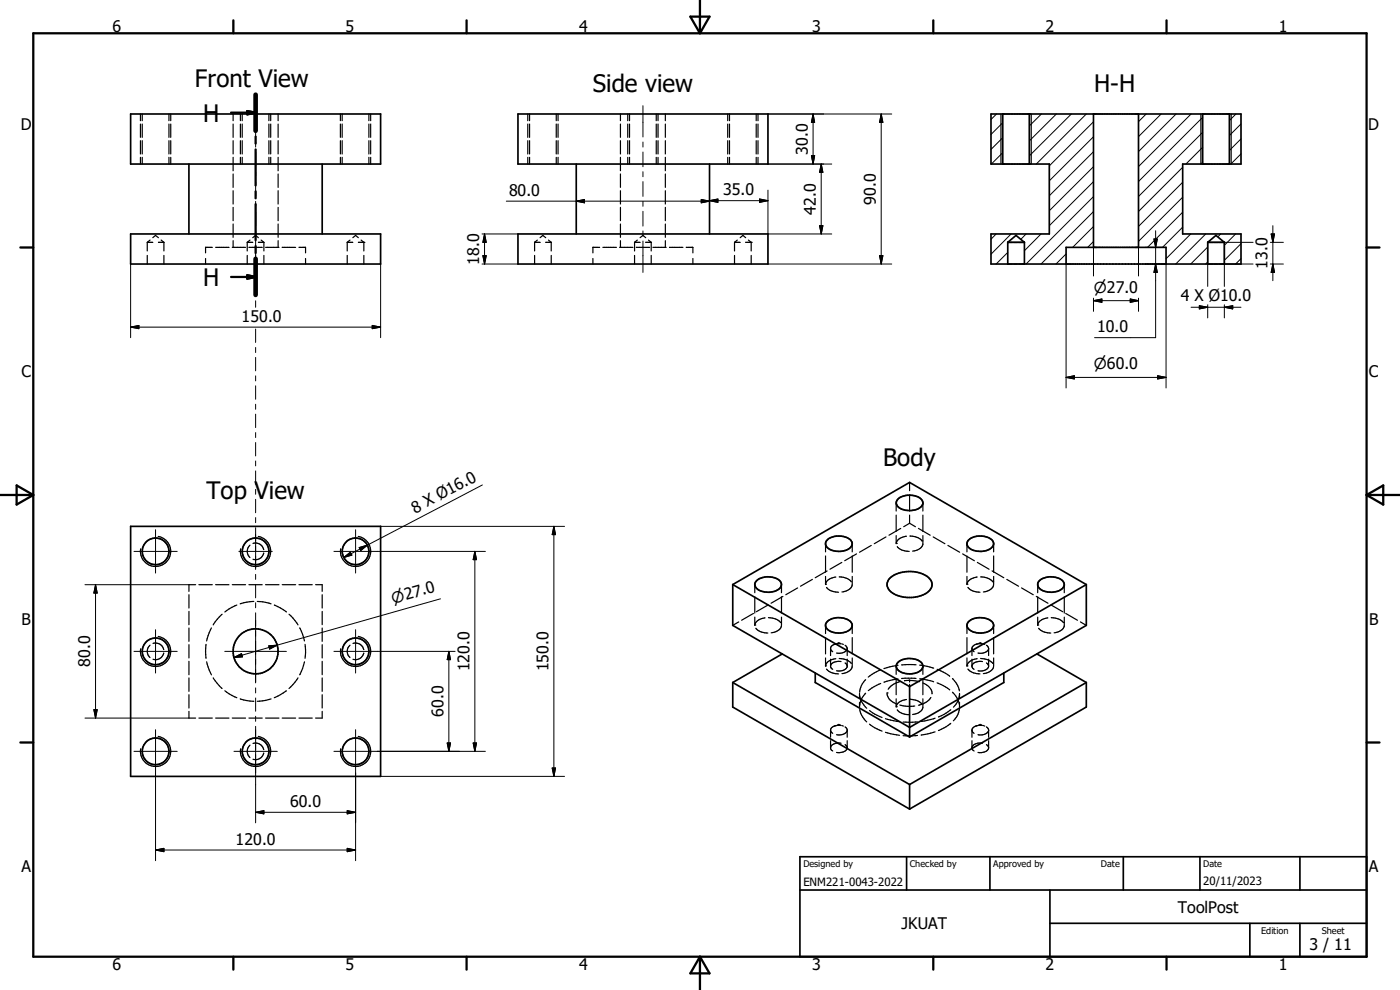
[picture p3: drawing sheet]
<svg xmlns="http://www.w3.org/2000/svg" width="297mm" height="210mm" viewBox="0 0 297 210" stroke-linecap="round" stroke-linejoin="round" font-family="sans-serif">
<g fill="none" stroke="#000" stroke-width=".21">
<path d="M54.2 22.4v6.7M54.2 30.1v1.1M54.2 32.3v3.1M54.2 36.4v1.1M54.2 38.5v3.2M136.4 22.4v6.7M136.4 30.1v1.1M136.4 32.3v3.1M136.4 36.4v1.1M136.4 38.5v3.2M162.9 24.2h26.3M162.9 34.8h13.6"/>
<path d="M172.1 33h.7l-.3 1.8zM172.5 24.2l.3 1.8h-.7zM172.5 24.2v10.6M174.2 34.8v14.8M174.2 34.8l.4 1.8h-.7zM186.9 24.2v31.8M186.9 24.2l.4 1.8h-.7zM211.4 24.2l-1.2 1.1M212.7 32.4l-2.4 2.4M212.7 29.2l-2.5 2.5M212.7 26l-2.5 2.5M220.9 24.2l-2.5 2.5"/>
<path d="M224.1 24.2l-5.7 5.7M227.3 24.2l-8.9 8.9M230.5 24.2l-10.7 10.6M232 38.5l-9.4 9.4M232 35.4l-9.4 9.3M232 32.2l-9.4 9.3M232 29l-9.4 9.4M232 25.8l-9.4 9.4M243.2 24.2l-1.7 1.6M246.3 24.2l-4.8 4.8M249.5 24.2l-8 8M250.9 38.7l-9.4 9.3"/>
<path d="M250.9 35.5l-9.4 9.4M252.7 24.2l-11.2 11.1M255.2 28.1l-13.7 13.6M255.2 24.9l-13.7 13.6M255.2 34.4l-.4 .4M255.2 31.2l-3.6 3.6M262.2 24.2l-1.4 1.4M263.3 32.6l-2.2 2.2M263.3 29.5l-2.5 2.4M263.3 26.3l-2.5 2.5M27.7 56v15.6M54.2 42.7v1.1"/>
<path d="M54.2 44.8v3.2M54.2 49v1.1M54.2 51.1v9.5M80.7 56v15.6M102.3 49.6h7.6M102.3 56h7.6M102.4 54.2h.8l-.4 1.8zM102.8 49.6v6.4M102.8 49.6l.4 1.8h-.8zM107.4 42.7h43.1M122.3 42.7l1.7-.4v.7zM136.4 42.7v1.1"/>
<path d="M136.4 44.8v3.2M136.4 49v1.1M136.4 51.1v6.7M148.8 42.3l1.7 .4-1.7 .3zM150.5 42.6h12.4M150.5 42.6l1.8-.4v.7zM161.1 42.2l1.8 .4-1.8 .3zM162.9 40.3v9.3h13.6M162.9 56h26.3M173.9 47.9h.7l-.4 1.7zM186.6 54.2h.7l-.4 1.8zM211.3 49.6l-1.1 1.2"/>
<path d="M213.8 53.5l-2.5 2.5M214.5 49.6l-4.3 4.3M217.7 49.6l-1.1 1.2M220.9 49.6l-3.6 3.6M226.2 53.9l-2.2 2.1M226.2 56v26.3M232 51.2l-1.3 1.3M232 48.1l-4.4 4.4M232 44.9l-11.1 11.1M232 41.7l-14.3 14.3M232 52.5v6M241.5 52.5v6"/>
<path d="M242.9 56h4.5v26.3M242.9 52.5h4.5M244.8 50.7h.7l-.3 1.8zM245.2 48.9v22.7h-13M245.2 56l.3 1.8h-.7zM250.9 48.2l-4.3 4.3M250.9 45l-7.5 7.5M250.9 41.8l-9.4 9.4M252.6 49.6l-5.2 5.3M255.8 49.6l-6.4 6.4M256.2 55.6l-.4 .4M256.2 52.4l-3.6 3.6"/>
<path d="M256.2 51.4v9.4M259 49.6l-.6 .6M259.7 56h6.1M262.1 49.6l-2.4 2.4M263.3 54.9l-1.2 1.1M263.3 51.7l-3.6 3.5M265.8 51.4h-6.1v9.4M269.5 51.4h2.8M269.5 56h2.8M269.7 49.6h.7l-.4 1.8zM270 56l.4 1.8h-.7zM270 47.9v11.6"/>
<path d="M27.7 69.4h53M27.7 69.4l1.8-.4v.7zM54.2 61.7v1M54.2 63.8v1.4M54.2 69.8v2.8M54.2 73.7v1.1M54.2 75.8v2.9M54.2 79.7v1.1M79 69l1.7 .4-1.7 .3zM232 63.8h9.5M232 63.8l1.8-.4v.7zM232 63.2v2.8"/>
<path d="M239.8 63.4l1.7 .4-1.7 .3zM241.5 63.2v2.8M245.6 79.7l1.8 .4-1.8 .3zM252.7 65.2h10.6M254.4 64.8l1.8 .4-1.8 .3zM256.2 64.6v2.8M259.7 65.2l1.8-.4v.7zM259.7 64.6v2.8M54.2 81.8v2.9M54.2 85.8v1M54.2 87.9v2.8M54.2 91.8v1"/>
<path d="M54.2 93.9v2.8M54.2 97.8v1M54.2 99.9v2.8M226.2 80.1h21.2M226.2 80.1l1.7-.4v.7zM28.4 117h9.2M33 112.4v9.2M50.7 117h7.1M54.2 103.8v1.1M54.2 105.9v2.9M54.2 109.8v1.1M54.2 111.9v8.9"/>
<path d="M70.8 117h32.2M72.9 118.3l1.4-1.2 .4 .7zM75.4 112.4v9.2M76.2 116.2l1.7-.5-1.4 1.1zM80.7 111.7h39.1M100.7 117v42.4M100.7 117l.4 1.7h-.7zM102.3 102.9l-29.4 15.4M117.5 111.7v53M117.5 111.7l.4 1.7h-.8zM18 124h22.1M20.3 124v28.3"/>
<path d="M20.3 124l.3 1.8h-.7zM28.4 138.2h9.2M33 133.6v9.2M47.7 138.2h13.1M49.6 139.5l1.6-.8 .2 .7zM54.2 121.8v1.1M54.2 124v2.8M54.2 127.9v1M54.2 130v14.9M57 137l1.8-.1-1.6 .8zM58.8 136.9l-9.2 2.6M70.8 138.2h25.7"/>
<path d="M75.4 133.6v9.2M93.4 127l-34.6 9.9M95.2 138.2v21.2M95.2 138.2l.4 1.7h-.7zM18 152.3h22.1M19.9 150.6h.7l-.3 1.7zM28.4 159.4h9.2M33 154.8v27.8M49.6 159.4h9.2M54.2 145.9v1.1M54.2 148.1v2.8M54.2 152v1"/>
<path d="M54.2 154.1v20.5M70.8 159.4h32.2M75.4 154.8v27.8M94.9 157.6h.7l-.4 1.8zM100.4 157.6h.7l-.4 1.8zM54.2 172.3h21.2M54.2 172.3l1.8-.3v.7zM73.7 180l1.7 .3-1.7 .4zM73.7 172l1.7 .3-1.7 .4zM80.7 164.7h39.1M117.1 162.9h.8l-.4 1.8zM33 180.3h42.4"/>
<path d="M33 180.3l1.8-.3v.7z"/>
</g>
<g fill="none" stroke="#000" stroke-width=".36">
<path d="M27.7 24.2h53v10.6h-53zM40.1 34.8v14.8M68.4 34.8v14.8M109.9 24.2h53v10.6h-53zM122.3 34.8v14.8M150.5 34.8v14.8M210.2 24.2h53.1v10.6h-12.4v14.8h12.4v6.4h-53.1v-6.4h12.4v-14.8h-12.4zM212.7 24.2v10.6M218.4 24.2v10.6M232 24.2v28.3M241.5 24.2v28.3M255.2 24.2v10.6"/>
<path d="M260.8 24.2v10.6M27.7 49.6h53v6.4h-53zM109.9 49.6h53v6.4h-53zM213.8 51.4v4.6M213.8 51.4l1.8-1.5 1.7 1.5M213.8 51.4h3.5M217.3 51.4v4.6M226.2 56v-3.5h21.2v3.5M256.2 51.4v4.6M256.2 51.4l1.8-1.5 1.7 1.5M256.2 51.4h3.5M259.7 51.4v4.6"/>
<path d="M27.7 111.7h53v53h-53zM175.7 114.3a3.9 3.9 0 0 1 5 .6 1.67 1.67 0 0 1-1.8 2 3.4 3.4 0 0 1-3.7-1.2v-.6zM190.5 105.8a3.8 3.8 0 0 1 5.2 .5 1.49 1.49 0 0 1-1.4 1.8 3.5 3.5 0 0 1-4.1-1.1v-.6zM205.4 114.7a3.8 3.8 0 0 1 5.3 .2 1.67 1.67 0 0 1-1.8 2 3.1 3.1 0 0 1-3.8-1.4zM155.5 124v8.7l37.5 21.6 37.5-21.6v-8.7M155.5 124l37.5 21.7M155.5 124l37.5-21.7 37.5 21.7M160.5 123.2a4 4 0 0 1 5.1 .2 1.32 1.32 0 0 1-1 2 3.9 3.9 0 0 1-4.3-.9l-.2-.6zM166 138.7l-10.5 6.1M175.4 132a3.8 3.8 0 0 1 5.3 .2 1.67 1.67 0 0 1-1.8 2 3.5 3.5 0 0 1-3.7-1.2v-.6zM188.8 122.7a6.9 6.9 0 0 1 8.2-.2 1.96 1.96 0 0 1-.5 3.4 6.9 6.9 0 0 1-7.9-.7 1.79 1.79 0 0 1 .2-2.5zM205.5 131.8a3.9 3.9 0 0 1 5.2 .4 1.67 1.67 0 0 1-1.8 2 3.2 3.2 0 0 1-3.8-1.4l.2-.6z"/>
<path d="M220 138.7l10.5 6.1M220.5 123.2a4 4 0 0 1 5.1 .2 1.32 1.32 0 0 1-1 2 3.9 3.9 0 0 1-4.3-.9l-.1-.8zM230.5 124l-37.5 21.7M155.5 144.8v5.2l37.5 21.6M155.5 144.8l37.5 21.6M173 142.8v2l20 11.5M190.5 140.5a4 4 0 0 1 5.1 .2 1.33 1.33 0 0 1-1 2 3.5 3.5 0 0 1-4.4-1.1v-.5zM193 145.7v10.6M213 142.8v2l-20 11.5M230.5 144.8v5.2l-37.5 21.6M230.5 144.8l-37.5 21.6M193 166.4v5.2"/>
<path d="M169.7 188.8h120.2M169.7 181.7h120.2v21.3h-120.2zM192.3 181.7v7.1M210 181.7v7.1M222.7 195.9h67.2M222.7 188.8v14.2M238.3 181.7v7.1M254.6 181.7v7.1M265.2 195.9v7.1M275.8 181.7v7.1M275.8 195.9v7.1"/>
<circle cx="33" cy="117" r="2.83"/>
<circle cx="54.2" cy="117" r="2.83"/>
<circle cx="75.4" cy="117" r="2.83"/>
<circle cx="33" cy="138.2" r="2.83"/>
<circle cx="54.2" cy="138.2" r="4.8"/>
<circle cx="75.4" cy="138.2" r="2.83"/>
<circle cx="33" cy="159.4" r="2.84"/>
<circle cx="54.2" cy="159.4" r="2.83"/>
<circle cx="75.4" cy="159.4" r="2.83"/>
</g>
<g fill="none" stroke="#000" stroke-width=".25">
<path d="M29.8 24.2v1.4M29.8 26.3v2.8M29.8 29.8v2.9M29.8 33.4v1.4M30.2 24.2v1.4M30.2 26.3v2.8M30.2 29.8v2.9M30.2 33.4v1.4M35.8 24.2v1.4M35.8 26.3v2.8M35.8 29.8v2.9M35.8 33.4v1.4"/>
<path d="M36.2 24.2v1.4M36.2 26.3v2.8M36.2 29.8v2.9M36.2 33.4v1.4M49.5 24.2v1.4M49.5 26.3v2.8M49.5 29.8v2.9M49.5 33.4v2.8M49.5 36.9v2.9M51 24.2v1.4M51 26.3v2.8M51 29.8v2.9"/>
<path d="M51 33.4v1.4M51.4 24.2v1.4M51.4 26.3v2.8M51.4 29.8v2.9M51.4 33.4v1.4M57 24.2v1.4M57 26.3v2.8M57 29.8v2.9M57 33.4v1.4M57.4 24.2v1.4M57.4 26.3v2.8M57.4 29.8v2.9"/>
<path d="M57.4 33.4v1.4M59 24.2v1.4M59 26.3v2.8M59 29.8v2.9M59 33.4v2.8M59 36.9v2.9M72.2 24.2v1.4M72.2 26.3v2.8M72.2 29.8v2.9M72.2 33.4v1.4M72.6 24.2v1.4M72.6 26.3v2.8"/>
<path d="M72.6 29.8v2.9M72.6 33.4v1.4M78.3 24.2v1.4M78.3 26.3v2.8M78.3 29.8v2.9M78.3 33.4v1.4M78.6 24.2v1.4M78.6 26.3v2.8M78.6 29.8v2.9M78.6 33.4v1.4M112 24.2v1.4M112 26.3v2.8"/>
<path d="M112 29.8v2.9M112 33.4v1.4M112.3 24.2v1.4M112.3 26.3v2.8M112.3 29.8v2.9M112.3 33.4v1.4M118 24.2v1.4M118 26.3v2.8M118 29.8v2.9M118 33.4v1.4M118.4 24.2v1.4M118.4 26.3v2.8"/>
<path d="M118.4 29.8v2.9M118.4 33.4v1.4M131.6 24.2v1.4M131.6 26.3v2.8M131.6 29.8v2.9M131.6 33.4v2.8M131.6 36.9v2.9M133.2 24.2v1.4M133.2 26.3v2.8M133.2 29.8v2.9M133.2 33.4v1.4M133.6 24.2v1.4"/>
<path d="M133.6 26.3v2.8M133.6 29.8v2.9M133.6 33.4v1.4M139.2 24.2v1.4M139.2 26.3v2.8M139.2 29.8v2.9M139.2 33.4v1.4M139.6 24.2v1.4M139.6 26.3v2.8M139.6 29.8v2.9M139.6 33.4v1.4M141.2 24.2v1.4"/>
<path d="M141.2 26.3v2.8M141.2 29.8v2.9M141.2 33.4v2.8M141.2 36.9v2.9M154.4 24.2v1.4M154.4 26.3v2.8M154.4 29.8v2.9M154.4 33.4v1.4M154.8 24.2v1.4M154.8 26.3v2.8M154.8 29.8v2.9M154.8 33.4v1.4"/>
<path d="M160.4 24.2v1.4M160.4 26.3v2.8M160.4 29.8v2.9M160.4 33.4v1.4M160.8 24.2v1.4M160.8 26.3v2.8M160.8 29.8v2.9M160.8 33.4v1.4M212.3 24.2v10.6M218.8 24.2v10.6M254.8 24.2v10.6M261.2 24.2v10.6"/>
<path d="M31.2 51.4h1.2M31.2 51.4v1.8M31.2 54.2v1.8M31.8 50.9l-.6 .5M32.4 50.4l.6-.5 .6 .5M33.6 51.4h1.2M34.2 50.9l.6 .5M34.8 51.4v1.8M34.8 54.2v1.8M43.6 54.8v1.2M45 52.5h-1.4v1.1M45.7 52.5h2.9"/>
<path d="M49.3 52.5h2.8M49.5 40.5v2.8M49.5 44v2.8M49.5 47.5v2.8M49.5 51.1v1.4M52.5 51.4h1.1M52.5 51.4v1.8M52.5 54.2v1.8M52.8 52.5h2.8M53 50.9l-.5 .5M53.6 50.4l.6-.5 .6 .5M54.8 51.4h1.2"/>
<path d="M55.4 50.9l.6 .5M56 51.4v1.8M56 54.2v1.8M56.3 52.5h2.9M59 40.5v2.8M59 44v2.8M59 47.5v2.8M59 51.1v1.4M59.9 52.5h2.8M63.4 52.5h1.4v1.1M64.8 54.8v1.2M73.7 51.4h1.2"/>
<path d="M73.7 51.4v1.8M73.7 54.2v1.8M74.2 50.9l-.5 .5M74.9 50.4l.5-.5 .6 .5M76 51.4h1.2M76.6 50.9l.6 .5M77.2 51.4h.1M77.2 51.4v1.8M77.2 54.2v1.8M113.4 51.4h1.2M113.4 51.4v1.8M113.4 54.2v1.8"/>
<path d="M114 50.9l-.6 .5M114.6 50.4l.6-.5 .6 .5M115.8 51.4h1.1M116.4 50.9l.5 .5M116.9 51.4v1.8M116.9 54.2v1.8M125.8 54.8v1.2M127.2 52.5h-1.4v1.1M127.9 52.5h2.8M131.4 52.5h2.9M131.6 40.5v2.8M131.6 44v2.8"/>
<path d="M131.6 47.5v2.8M131.6 51.1v1.4M134.6 51.4h1.2M134.6 51.4v1.8M134.6 54.2v1.8M135 52.5h2.8M135.2 50.9l-.6 .5M135.8 50.4l.6-.5 .6 .5M137 51.4h1.2M137.6 50.9l.6 .5M138.2 51.4v1.8M138.2 54.2v1.8"/>
<path d="M138.5 52.5h2.8M141.2 40.5v2.8M141.2 44v2.8M141.2 47.5v2.8M141.2 51.1v1.4M142 52.5h2.9M145.6 52.5h1.4v1.1M147 54.8v1.2M155.8 51.4h1.2M155.8 51.4v1.8M155.8 54.2v1.8M156.4 50.9l-.6 .5"/>
<path d="M157 50.4l.6-.5 .6 .5M158.2 51.4h1.2M158.8 50.9l.6 .5M159.4 51.4h.1M159.4 51.4v1.8M159.4 54.2v1.8M33.6 113.8a3.2 3.2 0 0 1 2.6 3.7 3.2 3.2 0 0 1-3.7 2.6 3.2 3.2 0 0 1-2.7-3.7M53 115.7a1.75 1.75 0 0 0 0 2.6M53.7 115.3a1.73 1.73 0 0 1 2.2 1.3M54.8 113.8a3.2 3.2 0 0 1 2.6 3.7 3.2 3.2 0 0 1-3.7 2.6 3.2 3.2 0 0 1-2.6-3.7M55.9 116.6h.1M56 117.3a1.8 1.8 0 0 1-2.3 1.3"/>
<path d="M76 113.8a3.2 3.2 0 0 1 2.6 3.7 3.2 3.2 0 0 1-3.7 2.6 3.2 3.2 0 0 1-2.6-3.7M175.1 115.3v1.8M175.1 117.9v3.5M178.6 119.3l-2.5 1.5M180.8 115.3v1.8M180.8 117.9v3.5M181.7 117.5l-2.5 1.5M184.8 115.7l-2.4 1.4M188 113.9l-2.5 1.4M190.1 106.7v1.7M190.1 109.3v3.4M190.1 113.6v1.7"/>
<path d="M190.1 115.3h.1M190.4 116a3.1 3.1 0 0 0 2.5 1M191.1 112.1l-2.5 1.4M192.3 113.7a2.28 2.28 0 0 0-2.2 1.6M193 111l1.2 .7M193 111l-1.3 .7M193 102.3v1.8M193 105v3.4M193 109.3v1.7M193 113.7a3.3 3.3 0 0 1 2.6 1M194.8 112.1l2.5 1.4M195.6 114.7h.1"/>
<path d="M195.8 113.6v1.9a2.43 2.43 0 0 1-2.2 1.4M195.8 106.7v1.7M195.8 109.3v3.4M198 113.9l2.5 1.4M201.1 115.7l2.5 1.4M204.2 117.5l2.5 1.5M205.1 115.3v1.8M205.1 117.9v3.5M207.3 119.3l2.5 1.5M210.8 115.3v1.8M210.8 117.9v3.5M31.8 136.9a1.76 1.76 0 0 0 0 2.6"/>
<path d="M32.5 136.5a1.73 1.73 0 0 1 2.2 1.3M33.6 135a3.2 3.2 0 0 1 2.6 3.7 3.2 3.2 0 0 1-3.7 2.6 3.2 3.2 0 0 1-2.7-3.7M34.7 138.5a1.76 1.76 0 0 1-2.2 1.4M34.7 137.8h.1M40.1 126.2v2.8M40.1 129.7v2.8M40.1 133.2v2.8M40.1 136.8v2.8M41.5 124h-1.4v1.5M42.2 124h2.8M43.7 136.7v3M44.9 133.2l-1.1 2.8"/>
<path d="M45.7 124h2.9M47.1 130.3l-1 1-.9 1.3M49.3 124h2.8M50.2 128.4l-1.6 .8-.9 .6M52.8 124h2.8M53.8 127.6l-2.8 .5M54.6 127.6l1.1 .1 1.8 .4M56.3 124h2.9M58.2 128.4l1.3 .6 1.3 .8M59.9 124h2.8M61.3 130.3l.8 .8 1.1 1.5M63.4 124h2.8"/>
<path d="M63.6 133.2l.6 1.3 .4 1.5M64.7 136.7v3M67 124h1.4v1.5M68.4 126.2v2.8M68.4 129.7v2.8M68.4 133.2v2.8M68.4 136.8v2.8M74.2 136.9a1.76 1.76 0 0 0 0 2.6M74.9 136.5a1.77 1.77 0 0 1 2.3 1.3M76 135a3.2 3.2 0 0 1 2.6 3.7 3.2 3.2 0 0 1-3.7 2.6 3.2 3.2 0 0 1-2.6-3.7M77.2 137.8h.1M77.2 138.5a1.77 1.77 0 0 1-2.3 1.4"/>
<path d="M156.7 131.9l-1.2 .8M159.8 130.1l-2.5 1.5M160.1 132.6h.1M160.1 124v1.7M160.1 126.6v3.5M160.1 130.9v1.8M160.4 133.3a3.1 3.1 0 0 0 2.5 1M162.3 131.1a2.34 2.34 0 0 0-2.2 1.5M163 128.3l-2.5 1.5M163 131a3.4 3.4 0 0 1 2.6 1.1M165.6 132.1h.1M165.8 132.7a2.1 2.1 0 0 1-2.2 1.5"/>
<path d="M165.8 124v1.7M165.8 126.6v3.5M165.8 130.9v1.8M166.1 126.5l-2.5 1.5M169.2 124.7l-2.5 1.5M172.3 122.9l-2.5 1.5M175.1 123.9h.1M175.1 122.3v1.7M175.1 132.7v1.7M175.1 135.3v3.4M175.1 139.6v1.7M175.3 124.6a3.2 3.2 0 0 0 2.6 1"/>
<path d="M175.5 121.1l-2.5 1.5M176.2 137.7l.5 .6M176.2 139.8v1.7l.5 .5M177.3 122.4a2.33 2.33 0 0 0-2.2 1.5M177.3 139.7a2.33 2.33 0 0 0-2.2 1.6M177.3 136.6l-.3 .1M177.7 136.5l.3-.1 .3 .1M178 122.4a3.2 3.2 0 0 1 2.6 1M178 139.7a3.2 3.2 0 0 1 2.6 1M178.4 136.6a1.69 1.69 0 0 0-2.2 .9v1.6M178.6 136.6l.3 .1M179.3 136.9l.4 .6v1.6"/>
<path d="M179.7 137.7a1.96 1.96 0 0 1-2.2 .8M179.7 139.8v1.6a1.92 1.92 0 0 1-2.2 .9M180.6 123.4h.1M180.8 124.1a2.08 2.08 0 0 1-2.2 1.5M180.8 122.3v1.7M180.8 132.7v1.7M180.8 135.3v3.4M180.8 139.6v1.7M205.1 123.9h.1M205.1 122.3v1.7M205.1 132.7v1.7M205.1 135.3v3.4"/>
<path d="M205.1 139.6v1.7M205.3 124.6a3 3 0 0 0 2.6 1M206.2 139.8v1.7l.5 .5M206.2 137.7l.5 .6M207.3 122.4a2.33 2.33 0 0 0-2.2 1.5M207.3 139.7a2.33 2.33 0 0 0-2.2 1.6M207.3 136.6l-.3 .1M207.7 136.5l.3-.1 .3 .1M208 122.4a3.4 3.4 0 0 1 2.6 1M208 139.7a3.4 3.4 0 0 1 2.6 1M208.4 136.6a1.69 1.69 0 0 0-2.2 .9v1.6M208.6 136.6l.3 .1"/>
<path d="M209.3 136.9l.4 .6v1.6M209.7 139.8v1.6a1.92 1.92 0 0 1-2.2 .9M209.7 137.7a1.96 1.96 0 0 1-2.2 .8M210.5 121.1l2.5 1.5M210.6 123.4h.1M210.8 124.1a2.09 2.09 0 0 1-2.2 1.5M210.8 122.3v1.7M210.8 132.7v1.7M210.8 135.3v3.4M210.8 139.6v1.7M213.6 122.9l2.5 1.5M216.7 124.7l2.5 1.5"/>
<path d="M219.8 126.5l2.5 1.5M220.1 132.6h.1M220.1 124v1.7M220.1 126.6v3.5M220.1 130.9v1.8M220.4 133.3a3.1 3.1 0 0 0 2.5 1M222.3 131.1a2.28 2.28 0 0 0-2.2 1.5M223 128.3l2.5 1.5M223 131a3.4 3.4 0 0 1 2.6 1.1M225.6 132.1h.1M225.8 130.9v1.9a2.43 2.43 0 0 1-2.2 1.4M225.8 124v1.7"/>
<path d="M225.8 126.6v3.5M226.1 130.1l2.5 1.5M229.2 131.9l1.3 .8M33.6 156.2a3.2 3.2 0 0 1 2.6 3.7 3.2 3.2 0 0 1-3.7 2.6 3.2 3.2 0 0 1-2.7-3.7M40.1 140.3v2.8M40.1 143.8v2.9M40.1 147.4v2.8M40.1 150.9v1.4h1.4M42.2 152.3h2.8M43.8 140.4l1.1 2.8M45.2 143.8l1.9 2.3M45.7 152.3h2.9"/>
<path d="M47.7 146.5l.9 .7 1.6 .8M49.3 152.3h2.8M51 148.3l2.8 .5M52.8 152.3h2.8M53 158.1a1.79 1.79 0 0 0 0 2.6M53.7 157.7a1.73 1.73 0 0 1 2.2 1.3M54.8 156.2a3.2 3.2 0 0 1 2.6 3.7 3.2 3.2 0 0 1-3.7 2.6 3.2 3.2 0 0 1-2.6-3.7M55.9 159h.1M56 159.7a1.8 1.8 0 0 1-2.3 1.4M56.3 152.3h2.9M57.5 148.3l-1.1 .3-1.8 .2M59.9 152.3h2.8"/>
<path d="M60.8 146.5l-2.6 1.5M63.2 143.8l-1.9 2.3M63.4 152.3h2.8M64.6 140.4l-.4 1.4-.6 1.4M68.4 140.3v2.8M68.4 143.8v2.9M68.4 147.4v2.8M68.4 150.9v1.4h-1.4M76 156.2a3.2 3.2 0 0 1 2.6 3.7 3.2 3.2 0 0 1-3.7 2.6 3.2 3.2 0 0 1-2.6-3.7M175.1 141.3h.1M175.3 141.9a3.2 3.2 0 0 0 2.6 1.1M176.2 157.1v1.7l.5 .5"/>
<path d="M176.2 155l.5 .6M177.3 153.9l-.3 .1M177.7 153.8l.3-.1 .3 .1M178.4 153.9a1.78 1.78 0 0 0-2.2 1v1.5M178.4 140.3a1.78 1.78 0 0 0-2.2 1M178.4 157.7a1.78 1.78 0 0 0-2.2 .9M178.6 153.9l.3 .1M179.3 154.2l.4 .6v1.6M179.3 140.6l.4 .7M179.3 158l.4 .6M179.7 157.1v1.6a1.93 1.93 0 0 1-2.2 .9M179.7 155a1.95 1.95 0 0 1-2.2 .9"/>
<path d="M180.6 140.7h.1M180.8 141.4a2.09 2.09 0 0 1-2.2 1.5M182.4 147.1v1M182.4 149v1M182.4 147.6a4.4 4.4 0 0 0 1.5 2.6M182.4 150.5a4.6 4.6 0 0 0 1.5 2.6M183.6 144.2a4.2 4.2 0 0 0-1.2 2.7M183.6 147a4.2 4.2 0 0 0-1.2 2.8M184.5 150.7l1.1 .8 1.5 .7M184.5 153.6l1.1 .8 1.5 .7M186.8 142.1l-1.3 .7-1.3 .8M186.8 145l-1.8 .9-.8 .6"/>
<path d="M187.8 152.5l3 .6M187.8 155.4l3 .6M188.2 147h.1M188.2 147a2.54 2.54 0 0 0 1.9 2.3M190.1 141.3v1.8M190.1 143.9v3.5M190.1 148.2v1.8M190.1 149.9h.1M190.4 150.6a3.2 3.2 0 0 0 2.5 1M190.5 144l-2.9 .7M190.5 141.1l-2.9 .7M190.9 149.6l1.6 .2h1.6"/>
<path d="M191.1 144.6a4.2 4.2 0 0 0-2.7 1.6M191.9 144.4h.1M191.9 144.4h1.8l1.4 .2M192.3 148.4a2.29 2.29 0 0 0-2.2 1.5M193 144.2v.5M193 145.2v.5M193 148.3a3.2 3.2 0 0 1 2.6 1.1M194.3 141l-3 .1M194.3 143.9h-3M194.6 153.1l-3 .1M194.6 156l-3 .1M195.1 141.1l3 .6"/>
<path d="M195.1 144l3 .6M195.8 141.3v1.8M195.8 143.9v3.5M195.8 148.2v1.9a2.39 2.39 0 0 1-2.2 1.5M195.8 144.9a2.65 2.65 0 0 1 1.9 2.3M197.5 148a3.9 3.9 0 0 1-2.7 1.6M198.4 152.4l-3 .6M198.4 155.3l-3 .6M198.8 142l1.8 .8 .9 .6M198.8 144.9l1.3 .5 1.4 .9M201.7 150.6l-1.5 1-1.1 .5M201.7 153.4l-1 .8-1.6 .8"/>
<path d="M202.1 143.9a5 5 0 0 1 1.4 2.7M202.1 146.8a5 5 0 0 1 1.4 2.7M203.6 147.4l-.5 1.6-.8 1M203.6 147.1v1M203.6 149v1M203.6 150.2a4.2 4.2 0 0 1-1.3 2.7M205.1 141.3h.1M205.3 141.9a3.4 3.4 0 0 0 2.6 1.1M206.2 155l.5 .6M206.2 157.1v1.7l.5 .5M207.3 153.9l-.3 .1M207.7 153.8l.3-.1 .3 .1"/>
<path d="M208.4 153.9a1.78 1.78 0 0 0-2.2 1v1.5M208.4 157.7a1.78 1.78 0 0 0-2.2 .9M208.4 140.3a1.78 1.78 0 0 0-2.2 1M208.6 153.9l.3 .1M209.3 154.2l.4 .6v1.6M209.3 158l.4 .6M209.3 140.6l.4 .7M209.7 157.1v1.6a1.93 1.93 0 0 1-2.2 .9M209.7 155a1.96 1.96 0 0 1-2.2 .9M210.6 140.7h.1M210.8 141.4a2.09 2.09 0 0 1-2.2 1.5"/>
</g>
<g fill="#000">
<circle cx="218.4" cy="24.2" r=".18"/>
<circle cx="218.4" cy="34.8" r=".18"/>
<circle cx="213.8" cy="51.4" r=".18"/>
<circle cx="213.8" cy="56" r=".18"/>
</g>
<g fill="none" stroke="#000" stroke-width=".48">
<path d="M7.1 7.1h282.8v195.9h-282.8zM49.5 4.3v2.8M99 4.3v2.8M146.5 3.5h4l-2 3.6zM148.5 0v7.1M198 4.3v2.8M247.5 4.3v2.8M49 23.9h5.2M52.5 23.6l1.7 .3-1.7 .4zM54.2 20.1v7.6M54.2 29v1.5M54.2 31.7v7.6"/>
<path d="M4.3 52.5h2.8M49 58.8h5.2M52.5 58.4l1.7 .4-1.7 .3zM54.2 40.6v1.5M54.2 43.3v7.7M54.2 52.2v1.5M54.2 54.9v7.7M289.9 52.5h2.8M0 105h7.1M3.5 103l3.6 2-3.6 2zM289.9 105h7.1M289.9 105l3.6-2v4z"/>
<path d="M4.3 157.5h2.8M289.9 157.5h2.8M49.5 203v2.7M99 203v2.7M148.5 203v7M148.5 203l2 3.5h-4zM198 203v2.7M247.5 203v2.7"/>
</g>
<path d="M54.2 20.1v7.6M54.2 54.9v7.7" fill="none" stroke="#000" stroke-width=".99"/>
<path d="M52.5 23.6l1.7 .3-1.7 .4zM52.5 58.4l1.7 .4-1.7 .3z" fill="#000" stroke="#000" stroke-width=".48"/>
<g fill="#000" stroke="#000" stroke-width=".21">
<path d="M172.1 33h.7l-.3 1.8zM172.5 24.2l.3 1.8h-.7zM174.2 34.8l.4 1.8h-.7zM186.9 24.2l.4 1.8h-.7zM102.4 54.2h.8l-.4 1.8zM102.8 49.6l.4 1.8h-.8zM122.3 42.7l1.7-.4v.7zM148.8 42.3l1.7 .4-1.7 .3zM150.5 42.6l1.8-.4v.7zM161.1 42.2l1.8 .4-1.8 .3zM173.9 47.9h.7l-.4 1.7zM186.6 54.2h.7l-.4 1.8z"/>
<path d="M244.8 50.7h.7l-.3 1.8zM245.2 56l.3 1.8h-.7zM269.7 49.6h.7l-.4 1.8zM270 56l.4 1.8h-.7zM27.7 69.4l1.8-.4v.7zM79 69l1.7 .4-1.7 .3zM226.2 80.1l1.7-.4v.7zM232 63.8l1.8-.4v.7zM239.8 63.4l1.7 .4-1.7 .3zM254.4 64.8l1.8 .4-1.8 .3zM259.7 65.2l1.8-.4v.7zM245.6 79.7l1.8 .4-1.8 .3z"/>
<path d="M72.9 118.3l1.4-1.2 .4 .7zM76.2 116.2l1.7-.5-1.4 1.1zM100.7 117l.4 1.7h-.7zM117.5 111.7l.4 1.7h-.8zM20.3 124l.3 1.8h-.7zM49.6 139.5l1.6-.8 .2 .7zM57 137l1.8-.1-1.6 .8zM95.2 138.2l.4 1.7h-.7zM19.9 150.6h.7l-.3 1.7zM94.9 157.6h.7l-.4 1.8zM100.4 157.6h.7l-.4 1.8zM33 180.3l1.8-.3v.7z"/>
<path d="M54.2 172.3l1.8-.3v.7zM73.7 172l1.7 .3-1.7 .4zM117.1 162.9h.8l-.4 1.8zM73.7 180l1.7 .3-1.7 .4z"/>
</g>
<g font-size="5.1">
<text x="41.4" y="18.5">Front View</text>
<text x="125.8" y="19.5">Side view</text>
<text x="232.1" y="19.5">H-H</text>
<text x="43.1" y="25.8">H</text>
<text x="43.1" y="60.6">H</text>
<text x="187.4" y="98.9">Body</text>
<text x="43.8" y="105.9">Top View</text>
</g>
<g font-size="3.4">
<text x="23.8" y="6.8">6</text>
<text x="73.3" y="6.8">5</text>
<text x="122.9" y="6.8">4</text>
<text x="172.3" y="6.8">3</text>
<text x="221.8" y="6.8">2</text>
<text x="271.3" y="6.8">1</text>
<text x="4.4" y="27.5">D</text>
<text x="290.3" y="27.5">D</text>
<text x="171.4" y="32.8" transform="rotate(-90 171.4 32.8)">30.0</text>
<text x="108" y="41.6">80.0</text>
<text x="153.4" y="41.4">35.0</text>
<text x="173.1" y="45.6" transform="rotate(-90 173.1 45.6)">42.0</text>
<text x="185.8" y="43.4" transform="rotate(-90 185.8 43.4)">90.0</text>
<text x="101.7" y="56.1" transform="rotate(-90 101.7 56.1)">18.0</text>
<text x="268.9" y="57" transform="rotate(-90 268.9 57)">13.0</text>
<text x="250.5" y="63.9">4 X Ø10.0</text>
<text x="51.3" y="68.3">150.0</text>
<text x="232.7" y="70.5">10.0</text>
<text x="4.5" y="80">C</text>
<text x="290.4" y="80">C</text>
<text x="88.1" y="109" transform="rotate(-28 88.1 109)">8 X Ø16.0</text>
<text x="4.5" y="132.5">B</text>
<text x="290.4" y="132.5">B</text>
<text x="19.1" y="141.5" transform="rotate(-90 19.1 141.5)">80.0</text>
<text x="99.6" y="142.4" transform="rotate(-90 99.6 142.4)">120.0</text>
<text x="116.4" y="142.4" transform="rotate(-90 116.4 142.4)">150.0</text>
<text x="94.1" y="152.1" transform="rotate(-90 94.1 152.1)">60.0</text>
<text x="61.6" y="171.2">60.0</text>
<text x="50" y="179.2">120.0</text>
<text x="4.5" y="185">A</text>
<text x="290.4" y="185">A</text>
<text x="191.3" y="197.1">JKUAT</text>
<text x="249.9" y="193.6">ToolPost</text>
<text x="277.8" y="201.5">3 / 11</text>
<text x="23.8" y="205.7">6</text>
<text x="73.3" y="205.7">5</text>
<text x="122.9" y="205.7">4</text>
<text x="172.3" y="205.7">3</text>
<text x="221.8" y="205.7">2</text>
<text x="271.3" y="205.7">1</text>
</g>
<g font-size="3.2">
<text x="232.1" y="62.1">n27.0</text>
<text x="232.1" y="78.4">n60.0</text>
<text x="83.4" y="128.1" transform="rotate(-16 83.4 128.1)">n27.0</text>
</g>
<g font-size="2.4">
<text x="170.4" y="188">ENM221-0043-2022</text>
<text x="255.3" y="187.7">20/11/2023</text>
</g>
<g font-size="1.9">
<text x="170.4" y="183.9">Designed by</text>
<text x="193" y="183.9">Checked by</text>
<text x="210.7" y="183.9">Approved by</text>
<text x="233.6" y="183.9">Date</text>
<text x="255.3" y="183.9">Date</text>
<text x="267.5" y="198">Edition</text>
<text x="280.4" y="198">Sheet</text>
</g>
</svg>
